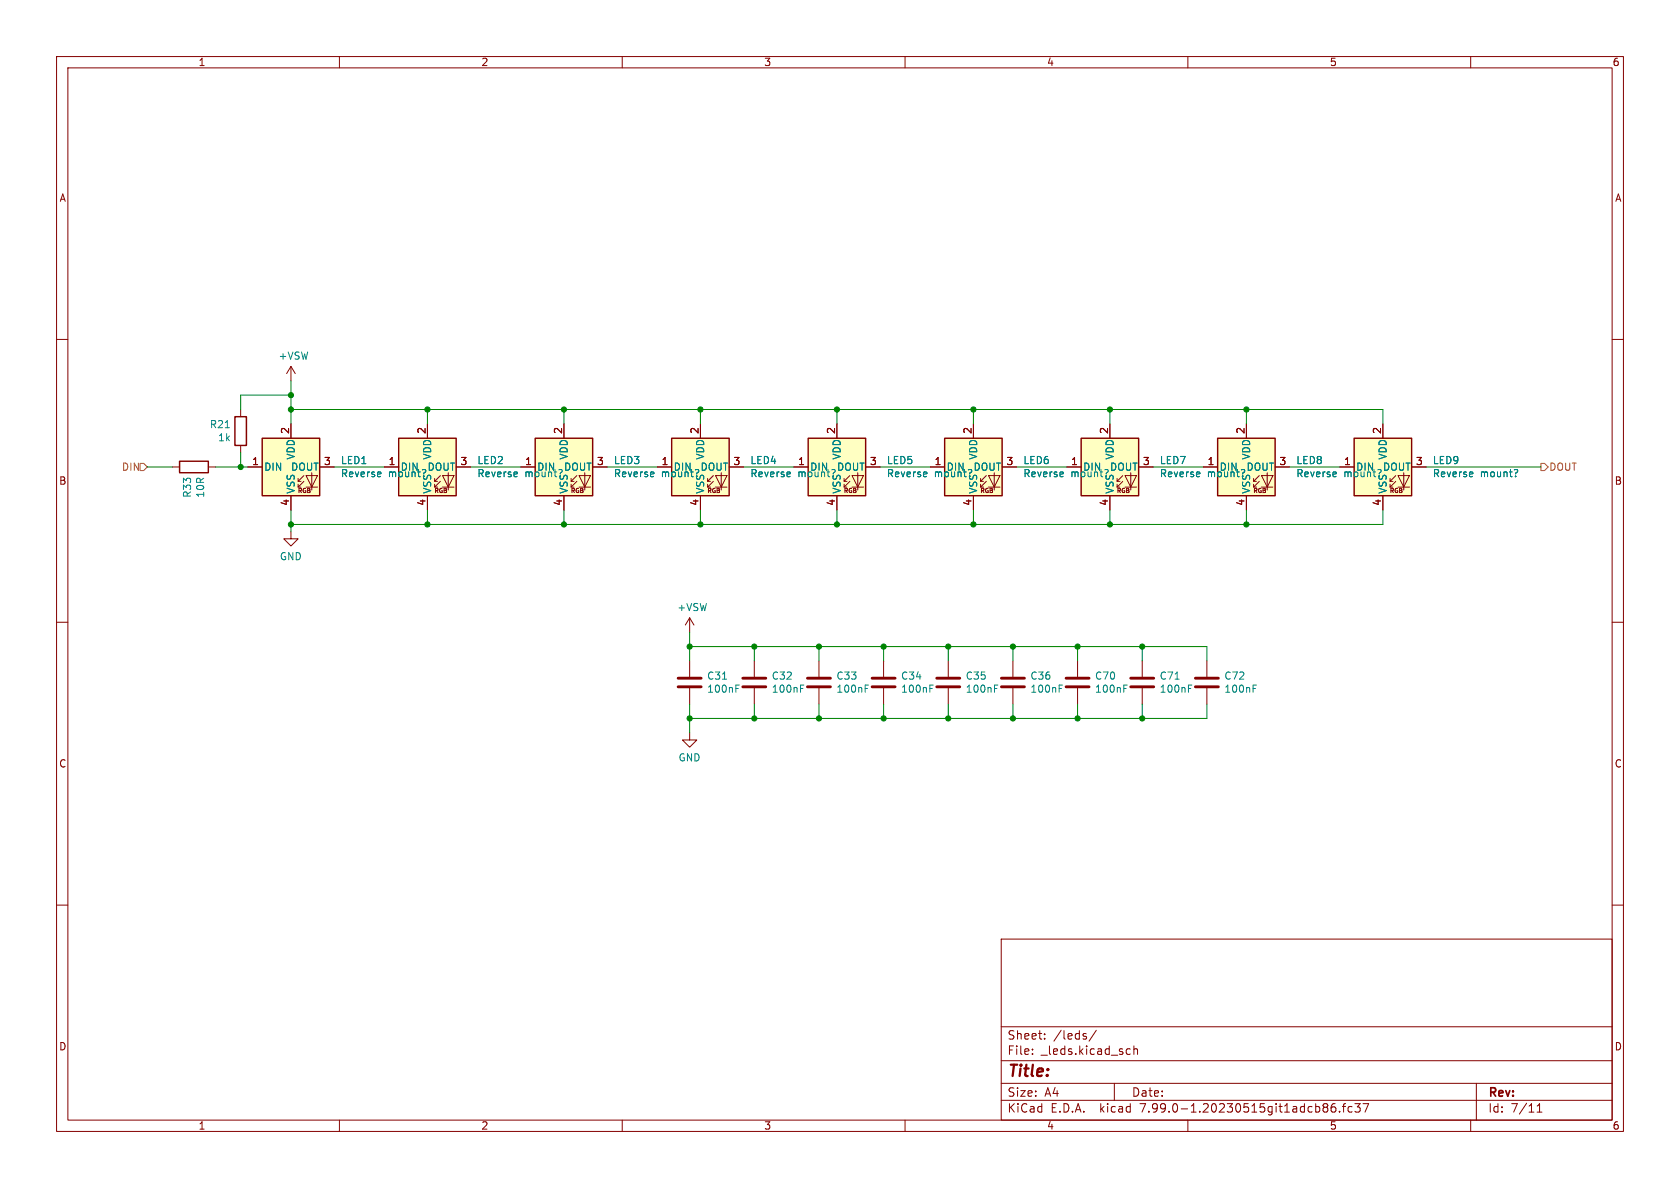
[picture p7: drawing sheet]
<svg xmlns="http://www.w3.org/2000/svg" width="297mm" height="210mm" viewBox="0 0 297 210" stroke-linecap="round" stroke-linejoin="round" font-family="sans-serif">
<g fill="none" stroke="#840000" stroke-width=".18">
<path d="M10 10h277v190h-277zM12 12h273v186h-273zM60 10v2M110 10v2M160 10v2M210 10v2M260 10v2M10 60h2M285 60h2M42.5 72.4v1.3M42.5 78.7v1.3M51.4 64.8l-.7 1.2"/>
<path d="M51.4 64.8v2.5M51.4 74.9v2.6M51.4 64.8l.8 1.2M75.6 74.9v2.6M99.7 74.9v2.6M123.8 74.9v2.6M148 74.9v2.6M172.1 74.9v2.6M196.2 74.9v2.6M220.3 74.9v2.6M244.5 74.9v2.6M30.5 82.6h1.2"/>
<path d="M36.8 82.6h1.3M43.8 82.6h2.6M51.4 94v1.3h-1.2l1.2 1.2 1.3-1.2h-1.3M51.4 87.6v2.6M52.7 86.1h.5M52.7 85.1h.5M53.7 85.1l-1 1v-.5M53.7 84.1l-1 1v-.5M54.1 84.1h2l-1 2zM54.1 86.1h2M55.1 83.6v3M56.5 82.6h2.6"/>
<path d="M67.9 82.6h2.6M75.6 87.6v2.6M76.8 86.1h.5M76.8 85.1h.5M77.9 85.1l-1.1 1v-.5M77.9 84.1l-1.1 1v-.5M78.2 84.1h2.1l-1.1 2zM78.2 86.1h2.1M79.2 83.6v3M80.6 82.6h2.6M92.1 82.6h2.5M99.7 87.6v2.6"/>
<path d="M101 86.1h.5M101 85.1h.5M102 85.1l-1 1v-.5M102 84.1l-1 1v-.5M102.4 84.1h2l-1 2zM102.4 86.1h2M103.4 83.6v3M104.8 82.6h2.5M116.2 82.6h2.5M123.8 87.6v2.6M125.1 86.1h.5M125.1 85.1h.5"/>
<path d="M126.1 85.1l-1 1v-.5M126.1 84.1l-1 1v-.5M126.5 84.1h2l-1 2zM126.5 86.1h2M127.5 83.6v3M128.9 82.6h2.5M140.3 82.6h2.6M148 87.6v2.6M149.2 86.1h.5M149.2 85.1h.5M150.2 85.1l-1 1v-.5M150.2 84.1l-1 1v-.5"/>
<path d="M150.6 84.1h2.1l-1.1 2zM150.6 86.1h2.1M151.6 83.6v3M153 82.6h2.6M164.5 82.6h2.5M172.1 87.6v2.6M173.4 86.1h.5M173.4 85.1h.5M174.4 85.1l-1 1v-.5M174.4 84.1l-1 1v-.5M174.8 84.1h2l-1 2zM174.8 86.1h2"/>
<path d="M175.8 83.6v3M177.2 82.6h2.5M188.6 82.6h2.5M196.2 87.6v2.6M197.5 86.1h.5M197.5 85.1h.5M198.5 85.1l-1 1v-.5M198.5 84.1l-1 1v-.5M198.9 84.1h2l-1 2zM198.9 86.1h2M199.9 83.6v3M201.3 82.6h2.5"/>
<path d="M212.7 82.6h2.6M220.3 87.6v2.6M221.6 86.1h.5M221.6 85.1h.5M222.6 85.1l-1 1v-.5M222.6 84.1l-1 1v-.5M223 84.1h2l-1 2zM223 86.1h2M224 83.6v3M225.4 82.6h2.6M236.9 82.6h2.5M244.5 87.6v2.6"/>
<path d="M245.7 86.1h.6M245.7 85.1h.6M246.8 85.1l-1.1 1v-.5M246.8 84.1l-1.1 1v-.5M247.1 84.1h2.1l-1 2zM247.1 86.1h2.1M248.2 83.6v3M249.6 82.6h2.5M10 110h2M121.9 109.2l-.7 1.3M121.9 109.2v2.6M121.9 116.8v2.8"/>
<path d="M121.9 109.2l.8 1.3M133.3 116.8v2.8M144.8 116.8v2.8M156.2 116.8v2.8M167.6 116.8v2.8M179.1 116.8v2.8M190.5 116.8v2.8M201.9 116.8v2.8M213.4 116.8v2.8M285 110h2M121.9 129.5v1.3h-1.3l1.3 1.3 1.3-1.3h-1.3M121.9 121.7v2.8"/>
<path d="M133.3 121.7v2.8M144.8 121.7v2.8M156.2 121.7v2.8M167.6 121.7v2.8M179.1 121.7v2.8M190.5 121.7v2.8M201.9 121.7v2.8M213.4 121.7v2.8M10 160h2M285 160h2M177 166h108v32h-108zM60 198v2"/>
<path d="M110 198v2M160 198v2M177 194.5h108M177 191.5h108M177 187.5h108M177 181.5h108M182.5 186.3v.1M182.5 185.5v.1M184.7 183.6v.1M184.7 182.8v.1M191.9 183.2l.2 .2-.2 .3M191.9 182.7l.1 .1"/>
<path d="M193.8 182.1l-1.3 2M197 191.5v3M199.4 185.4l.4 .1M199.8 186.3l-.4 .1M200.5 185.5l.2-.1 .3 .1 .1 .9M200.5 184.9v1.5M210 198v2M234.5 195.1l.2 .3-.2 .3 .2 .2v.4l-.2 .3M236 195.1a.59 .59 0 0 0-.7 .6v.6l.2 .2 .4 .1 .2-.1 .1-.5-.2-.3h-.4l-.3 .3M236.8 196.5v.1M237.3 195.6h.6M237.9 195.1l-.4 .2v1.3"/>
<path d="M239 195.7l-.4-.1-.3 .3v.4l.2 .2h.5M239.5 195.1h1l-.5 .6 .4 .1v.7l-.2 .1h-.5l-.2-.1M241 195.1h1l-.7 1.5M260 198v2M261 191.5v6.5M271.7 196.6h.9M271.7 195.5l.5-.4v1.5"/>
</g>
<g fill="none" stroke="#840000" stroke-width=".51">
<path d="M119.9 119.9h4.1M131.3 119.9h4.1M142.7 119.9h4.1M154.2 119.9h4M165.6 119.9h4.1M177 119.9h4.1M188.5 119.9h4M199.9 119.9h4.1M211.3 119.9h4.1M119.9 121.4h4.1M131.3 121.4h4.1M142.7 121.4h4.1"/>
<path d="M154.2 121.4h4M165.6 121.4h4.1M177 121.4h4.1M188.5 121.4h4M199.9 121.4h4.1M211.3 121.4h4.1"/>
</g>
<g fill="none" stroke="#008484" stroke-width=".18">
<path d="M39.8 75.6h.8M67.2 83.4l.1 .3-.6 .1M67.3 84.2l-.1 .1M74.8 83h.3M91.3 83.4l.2 .3-.6 .1M91.4 84.2l-.1 .1M98.9 83h.3M115.4 83.4l.2 .3-.6 .1M115.5 84.2l-.1 .1M123 83h.3M139.6 83.4l.1 .3-.6 .1M139.7 84.2l-.1 .1"/>
<path d="M147.2 83h.3M163.7 83.4l.2 .3-.6 .1M163.8 84.2l-.1 .1M171.3 83h.3M187.8 83.4l.2 .3-.6 .1M187.9 84.2l-.1 .1M195.4 83h.3M211.9 83.4l.2 .3-.6 .1M212.1 84.2l-.2 .1M219.6 83h.3M236.1 83.4l.2 .3-.7 .1M236.2 84.2l-.1 .1"/>
<path d="M243.7 83h.3M260.2 83.4l.2 .3-.6 .1M260.3 84.2l-.1 .1M267.8 83h.3l.2 .2-.4 .5M267.9 84.2v.1M127.7 120.1h.8M130.1 121.7h.4M130.1 121.1h.6M141.5 121.7h.4M141.5 121.1h.6M153 121.7h.4M153 121.1h.6"/>
<path d="M164.4 121.7h.4M164.4 121.1h.6M175.8 121.7h.4M175.8 121.1h.6M187.2 121.7h.5M187.2 121.1h.6M198.7 121.7h.4M198.7 121.1h.6M207.7 120.1h.8M210.1 121.7h.4M210.1 121.1h.6M221.5 121.7h.5"/>
<path d="M221.5 121.1h.6"/>
</g>
<g fill="#ffffc2" stroke="#ffffc2" stroke-width=".18">
<path d="M167 77.5h10.2v10.1h-10.2z"/>
<path d="M70.5 77.5h10.1v10.1h-10.1z"/>
<path d="M215.3 77.5h10.1v10.1h-10.1z"/>
<path d="M118.7 77.5h10.2v10.1h-10.2z"/>
<path d="M191.1 77.5h10.2v10.1h-10.2z"/>
<path d="M239.4 77.5h10.2v10.1h-10.2z"/>
<path d="M94.6 77.5h10.2v10.1h-10.2z"/>
<path d="M142.9 77.5h10.1v10.1h-10.1z"/>
<path d="M46.4 77.5h10.1v10.1h-10.1z"/>
</g>
<path d="M41.5 73.7h2.1v5h-2.1zM46.4 77.5h10.1v10.1h-10.1zM70.5 77.5h10.1v10.1h-10.1zM94.6 77.5h10.2v10.1h-10.2zM118.7 77.5h10.2v10.1h-10.2zM142.9 77.5h10.1v10.1h-10.1zM167 77.5h10.2v10.1h-10.2zM191.1 77.5h10.2v10.1h-10.2zM215.3 77.5h10.1v10.1h-10.1zM239.4 77.5h10.2v10.1h-10.2zM31.7 81.5h5.1v2.1h-5.1z" fill="none" stroke="#840000" stroke-width=".25"/>
<path d="M24.8 81.9h.6l.6 .7-.6 .6h-.6zM272.4 81.9h.6l.7 .7-.7 .6h-.6z" fill="none" stroke="#848400" stroke-width=".18"/>
<g fill="none" stroke="#008400" stroke-width=".18">
<path d="M51.4 72.4h193.1v2.5M51.4 67.3v7.6M51.4 69.9h-8.9v2.5M75.6 72.4v2.5M99.7 72.4v2.5M123.8 72.4v2.5M148 72.4v2.5M172.1 72.4v2.5M196.2 72.4v2.5M220.3 72.4v2.5M26 82.6h4.5M38.1 82.6h5.7"/>
<path d="M42.5 80v2.6M51.4 90.2v3.8M59.1 82.6h8.8M75.6 90.2v2.5M83.2 82.6h8.9M99.7 90.2v2.5M107.3 82.6h8.9M123.8 90.2v2.5M131.4 82.6h8.9M148 90.2v2.5M155.6 82.6h8.9M172.1 90.2v2.5"/>
<path d="M179.7 82.6h8.9M196.2 90.2v2.5M203.8 82.6h8.9M220.3 90.2v2.5M228 82.6h8.9M244.5 90.2v2.5h-193.1M252.1 82.6h20.3M121.9 114.3h91.5v2.5M121.9 111.8v5M133.3 114.3v2.5M144.8 114.3v2.5M156.2 114.3v2.5"/>
<path d="M167.6 114.3v2.5M179.1 114.3v2.5M190.5 114.3v2.5M201.9 114.3v2.5M121.9 124.5v5M133.3 124.5v2.5M144.8 124.5v2.5M156.2 124.5v2.5M167.6 124.5v2.5M179.1 124.5v2.5M190.5 124.5v2.5M201.9 124.5v2.5"/>
<path d="M213.4 124.5v2.5h-91.5"/>
</g>
<g fill="#008400" stroke="#008400" stroke-width=".18">
<circle cx="51.4" cy="69.9" r=".46"/>
<circle cx="99.7" cy="72.4" r=".46"/>
<circle cx="123.8" cy="92.7" r=".46"/>
<circle cx="99.7" cy="92.7" r=".46"/>
<circle cx="75.6" cy="72.4" r=".46"/>
<circle cx="51.4" cy="72.4" r=".46"/>
<circle cx="42.5" cy="82.6" r=".46"/>
<circle cx="75.6" cy="92.7" r=".46"/>
<circle cx="51.4" cy="92.7" r=".46"/>
<circle cx="220.3" cy="72.4" r=".46"/>
<circle cx="196.2" cy="92.7" r=".46"/>
<circle cx="201.9" cy="114.3" r=".46"/>
<circle cx="220.3" cy="92.7" r=".46"/>
<circle cx="201.9" cy="127" r=".46"/>
<circle cx="156.2" cy="114.3" r=".46"/>
<circle cx="144.8" cy="114.3" r=".46"/>
<circle cx="148" cy="92.7" r=".46"/>
<circle cx="121.9" cy="114.3" r=".46"/>
<circle cx="121.9" cy="127" r=".46"/>
<circle cx="133.3" cy="114.3" r=".46"/>
<circle cx="133.3" cy="127" r=".46"/>
<circle cx="123.8" cy="72.4" r=".46"/>
<circle cx="148" cy="72.4" r=".46"/>
<circle cx="156.2" cy="127" r=".46"/>
<circle cx="144.8" cy="127" r=".46"/>
<circle cx="190.5" cy="114.3" r=".46"/>
<circle cx="167.6" cy="114.3" r=".46"/>
<circle cx="179.1" cy="114.3" r=".46"/>
<circle cx="167.6" cy="127" r=".46"/>
<circle cx="172.1" cy="72.4" r=".46"/>
<circle cx="196.2" cy="72.4" r=".46"/>
<circle cx="172.1" cy="92.7" r=".46"/>
<circle cx="190.5" cy="127" r=".46"/>
<circle cx="179.1" cy="127" r=".46"/>
</g>
<text font-size="2.8" fill="#840000" x="178" y="190.8">Title:</text>
<g font-size="2.1" fill="#840000">
<text x="178" y="183.9">Sheet:</text>
<text x="186.2" y="183.9">/leds/</text>
<text x="178" y="186.6">File:</text>
<text x="184" y="186.6">_leds.kicad_sch</text>
<text x="178" y="196.8">KiCad</text>
<text x="178" y="194">Size:</text>
<text x="184.6" y="194">A4</text>
<text x="185.7" y="196.8">E.D.A.</text>
<text x="194.4" y="196.8">kicad</text>
<text x="200" y="194">Date:</text>
<text x="201.5" y="196.8">7.99.0-1.20230515git1adcb86.fc37</text>
<text x="263" y="194.2">Rev:</text>
<text x="263" y="196.8">Id:</text>
<text x="267" y="196.8">7/11</text>
</g>
<g font-size="1.8" fill="#840000">
<text x="35" y="11.8">1</text>
<text x="85" y="11.8">2</text>
<text x="135" y="11.8">3</text>
<text x="185" y="11.8">4</text>
<text x="235" y="11.8">5</text>
<text x="285" y="11.8">6</text>
<text x="10.4" y="35.8">A</text>
<text x="285.4" y="35.8">A</text>
<text x="51.2" y="76.9" transform="rotate(-90 51.2 76.9)">2</text>
<text x="75.3" y="76.9" transform="rotate(-90 75.3 76.9)">2</text>
<text x="99.4" y="76.9" transform="rotate(-90 99.4 76.9)">2</text>
<text x="123.6" y="76.9" transform="rotate(-90 123.6 76.9)">2</text>
<text x="147.7" y="76.9" transform="rotate(-90 147.7 76.9)">2</text>
<text x="171.8" y="76.9" transform="rotate(-90 171.8 76.9)">2</text>
<text x="196" y="76.9" transform="rotate(-90 196 76.9)">2</text>
<text x="220.1" y="76.9" transform="rotate(-90 220.1 76.9)">2</text>
<text x="244.2" y="76.9" transform="rotate(-90 244.2 76.9)">2</text>
<text x="44.4" y="82.3">1</text>
<text x="57.1" y="82.3">3</text>
<text x="68.5" y="82.3">1</text>
<text x="81.2" y="82.3">3</text>
<text x="92.7" y="82.3">1</text>
<text x="105.4" y="82.3">3</text>
<text x="116.8" y="82.3">1</text>
<text x="129.5" y="82.3">3</text>
<text x="140.9" y="82.3">1</text>
<text x="153.6" y="82.3">3</text>
<text x="165.1" y="82.3">1</text>
<text x="177.8" y="82.3">3</text>
<text x="189.2" y="82.3">1</text>
<text x="201.9" y="82.3">3</text>
<text x="213.3" y="82.3">1</text>
<text x="226" y="82.3">3</text>
<text x="237.5" y="82.3">1</text>
<text x="250.2" y="82.3">3</text>
<text x="10.3" y="85.8">B</text>
<text x="51.2" y="89.6" transform="rotate(-90 51.2 89.6)">4</text>
<text x="75.3" y="89.6" transform="rotate(-90 75.3 89.6)">4</text>
<text x="99.4" y="89.6" transform="rotate(-90 99.4 89.6)">4</text>
<text x="123.6" y="89.6" transform="rotate(-90 123.6 89.6)">4</text>
<text x="147.7" y="89.6" transform="rotate(-90 147.7 89.6)">4</text>
<text x="171.8" y="89.6" transform="rotate(-90 171.8 89.6)">4</text>
<text x="196" y="89.6" transform="rotate(-90 196 89.6)">4</text>
<text x="220.1" y="89.6" transform="rotate(-90 220.1 89.6)">4</text>
<text x="244.2" y="89.6" transform="rotate(-90 244.2 89.6)">4</text>
<text x="285.3" y="85.8">B</text>
<text x="10.3" y="135.8">C</text>
<text x="285.3" y="135.8">C</text>
<text x="10.3" y="185.8">D</text>
<text x="285.3" y="185.8">D</text>
<text x="35" y="199.8">1</text>
<text x="85" y="199.8">2</text>
<text x="135" y="199.8">3</text>
<text x="185" y="199.8">4</text>
<text x="235" y="199.8">5</text>
<text x="285" y="199.8">6</text>
</g>
<g font-size="1.8" fill="#008484">
<text x="49.1" y="63.7">+VSW</text>
<text x="36.9" y="75.9">R21</text>
<text x="38.4" y="78.2">1k</text>
<text x="46.6" y="83.4">DIN</text>
<text x="51.2" y="83.4">DOUT</text>
<text x="52.3" y="81.5" transform="rotate(-90 52.3 81.5)">VDD</text>
<text x="60.1" y="82.2">LED1</text>
<text x="70.7" y="83.4">DIN</text>
<text x="75.4" y="83.4">DOUT</text>
<text x="76.4" y="81.5" transform="rotate(-90 76.4 81.5)">VDD</text>
<text x="84.2" y="82.2">LED2</text>
<text x="94.9" y="83.4">DIN</text>
<text x="99.5" y="83.4">DOUT</text>
<text x="100.5" y="81.5" transform="rotate(-90 100.5 81.5)">VDD</text>
<text x="108.4" y="82.2">LED3</text>
<text x="119" y="83.4">DIN</text>
<text x="123.6" y="83.4">DOUT</text>
<text x="124.7" y="81.5" transform="rotate(-90 124.7 81.5)">VDD</text>
<text x="132.5" y="82.2">LED4</text>
<text x="143.1" y="83.4">DIN</text>
<text x="147.8" y="83.4">DOUT</text>
<text x="148.8" y="81.5" transform="rotate(-90 148.8 81.5)">VDD</text>
<text x="156.6" y="82.2">LED5</text>
<text x="167.3" y="83.4">DIN</text>
<text x="171.9" y="83.4">DOUT</text>
<text x="172.9" y="81.5" transform="rotate(-90 172.9 81.5)">VDD</text>
<text x="180.8" y="82.2">LED6</text>
<text x="191.4" y="83.4">DIN</text>
<text x="196" y="83.4">DOUT</text>
<text x="197" y="81.5" transform="rotate(-90 197 81.5)">VDD</text>
<text x="204.9" y="82.2">LED7</text>
<text x="215.5" y="83.4">DIN</text>
<text x="220.1" y="83.4">DOUT</text>
<text x="221.2" y="81.5" transform="rotate(-90 221.2 81.5)">VDD</text>
<text x="229" y="82.2">LED8</text>
<text x="239.6" y="83.4">DIN</text>
<text x="244.3" y="83.4">DOUT</text>
<text x="245.3" y="81.5" transform="rotate(-90 245.3 81.5)">VDD</text>
<text x="253.1" y="82.2">LED9</text>
<text x="33.9" y="88.2" transform="rotate(-90 33.9 88.2)">R33</text>
<text x="36.3" y="88.2" transform="rotate(-90 36.3 88.2)">10R</text>
<text x="52.3" y="87.4" transform="rotate(-90 52.3 87.4)">VSS</text>
<text x="60.1" y="84.5">Reverse</text>
<text x="68.5" y="84.5">mount?</text>
<text x="76.4" y="87.4" transform="rotate(-90 76.4 87.4)">VSS</text>
<text x="84.2" y="84.5">Reverse</text>
<text x="92.6" y="84.5">mount?</text>
<text x="100.5" y="87.4" transform="rotate(-90 100.5 87.4)">VSS</text>
<text x="108.4" y="84.5">Reverse</text>
<text x="116.8" y="84.5">mount?</text>
<text x="124.7" y="87.4" transform="rotate(-90 124.7 87.4)">VSS</text>
<text x="132.5" y="84.5">Reverse</text>
<text x="140.9" y="84.5">mount?</text>
<text x="148.8" y="87.4" transform="rotate(-90 148.8 87.4)">VSS</text>
<text x="156.6" y="84.5">Reverse</text>
<text x="165" y="84.5">mount?</text>
<text x="172.9" y="87.4" transform="rotate(-90 172.9 87.4)">VSS</text>
<text x="180.8" y="84.5">Reverse</text>
<text x="189.2" y="84.5">mount?</text>
<text x="197" y="87.4" transform="rotate(-90 197 87.4)">VSS</text>
<text x="204.9" y="84.5">Reverse</text>
<text x="213.3" y="84.5">mount?</text>
<text x="221.2" y="87.4" transform="rotate(-90 221.2 87.4)">VSS</text>
<text x="229" y="84.5">Reverse</text>
<text x="237.4" y="84.5">mount?</text>
<text x="245.3" y="87.4" transform="rotate(-90 245.3 87.4)">VSS</text>
<text x="253.1" y="84.5">Reverse</text>
<text x="261.6" y="84.5">mount?</text>
<text x="49.3" y="99.2">GND</text>
<text x="119.6" y="108.2">+VSW</text>
<text x="124.8" y="120.3">C31</text>
<text x="124.8" y="122.6">100nF</text>
<text x="136.3" y="120.3">C32</text>
<text x="136.3" y="122.6">100nF</text>
<text x="147.7" y="120.3">C33</text>
<text x="147.7" y="122.6">100nF</text>
<text x="159.1" y="120.3">C34</text>
<text x="159.1" y="122.6">100nF</text>
<text x="170.6" y="120.3">C35</text>
<text x="170.6" y="122.6">100nF</text>
<text x="182" y="120.3">C36</text>
<text x="182" y="122.6">100nF</text>
<text x="193.4" y="120.3">C70</text>
<text x="193.4" y="122.6">100nF</text>
<text x="204.9" y="120.3">C71</text>
<text x="204.9" y="122.6">100nF</text>
<text x="216.3" y="120.3">C72</text>
<text x="216.3" y="122.6">100nF</text>
<text x="119.8" y="134.8">GND</text>
</g>
<g font-size="1.8" fill="#848400">
<text x="21.3" y="83.4">DIN</text>
<text x="273.8" y="83.4">DOUT</text>
</g>
<g font-size="1.1" fill="#840000">
<text x="52.5" y="87.3">RGB</text>
<text x="76.6" y="87.3">RGB</text>
<text x="100.7" y="87.3">RGB</text>
<text x="124.9" y="87.3">RGB</text>
<text x="149" y="87.3">RGB</text>
<text x="173.1" y="87.3">RGB</text>
<text x="197.2" y="87.3">RGB</text>
<text x="221.4" y="87.3">RGB</text>
<text x="245.5" y="87.3">RGB</text>
</g>
</svg>
